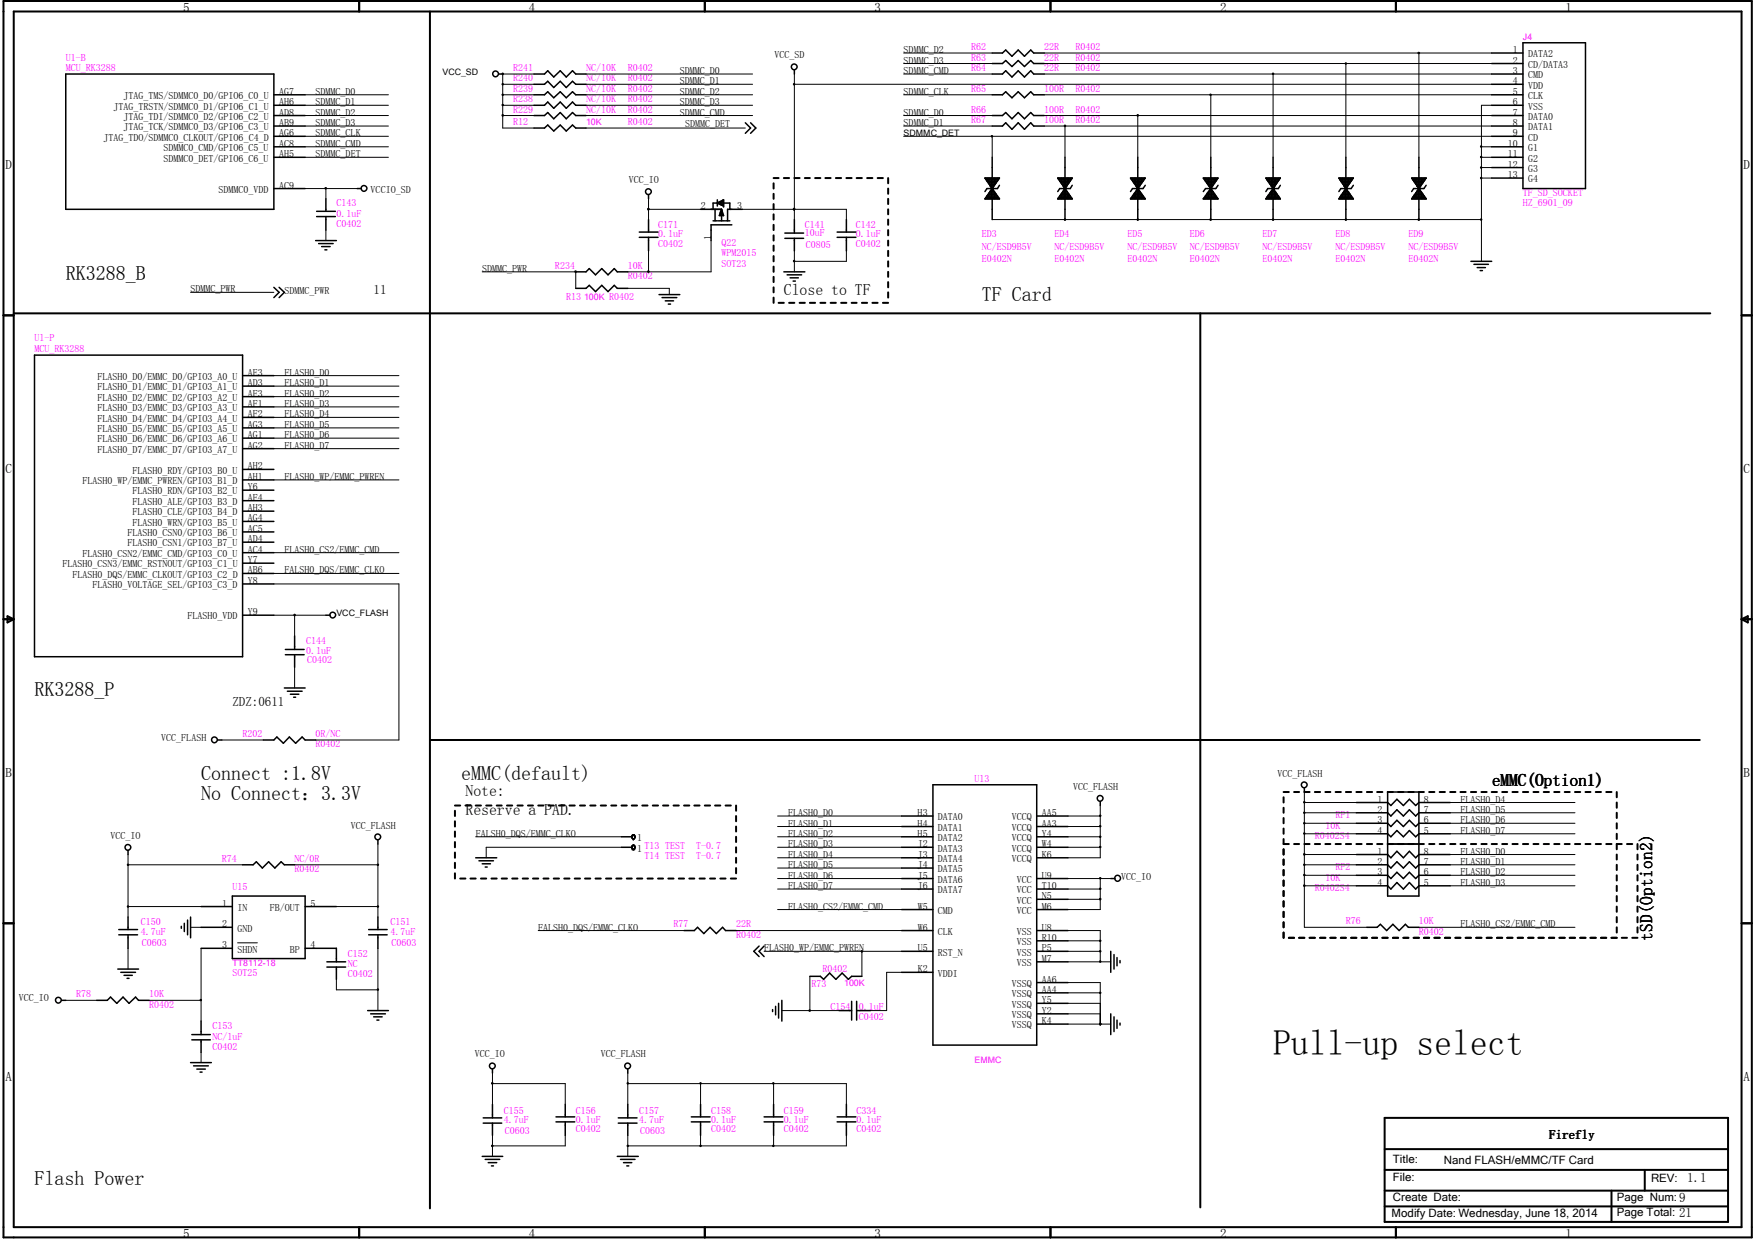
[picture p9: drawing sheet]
<svg xmlns="http://www.w3.org/2000/svg" width="297mm" height="210mm" viewBox="0 0 297 210" stroke-linecap="round" stroke-linejoin="round" font-family="sans-serif">
<g fill="none" stroke="#000" stroke-width=".34">
<path d="M.6 .2h295.9v209.3h-295.9zM2.3 1.9h292.5v205.8h-292.5zM60.8 .2v1.7M72.8 1.9v202.7M119.3 .2v1.7M177.8 .2v1.7M236.3 .2v1.7M130.9 31v.9M130.9 32.8v.9M130.9 34.5v.9M130.9 36.3v.9M130.9 38.1v.8"/>
<path d="M130.9 39.8v.9M130.9 30.1h.9M132.7 30.1h.9M134.4 30.1h.9M136.2 30.1h.9M138 30.1h.8M139.7 30.1h.9M141.5 30.1h.9M143.3 30.1h.8M145 30.1h.9M146.8 30.1h.9M148.5 30.1h.9"/>
<path d="M150.3 30.1v.9M150.3 31.9v.9M150.3 33.7v.8M150.3 35.4v.9M150.3 37.2v.9M150.3 38.9v.9M.6 53.4h1.7M2.3 53h287.2M130.9 41.6v.9M130.9 43.3v.9M130.9 45.1v.9M130.9 46.9v.9"/>
<path d="M130.9 48.6v.9M130.9 50.4v.9M131.8 51.3h.9M133.6 51.3h.8M135.3 51.3h.9M137.1 51.3h.9M138.8 51.3h.9M140.6 51.3h.9M142.4 51.3h.9M144.1 51.3h.9M145.9 51.3h.9M147.7 51.3h.8"/>
<path d="M149.4 51.3h.9M150.3 40.7v.9M150.3 42.5v.8M150.3 44.2v.9M150.3 46v.9M150.3 47.8v.8M150.3 49.5v.9M203.2 53v151.4M294.8 53.4h1.7M.6 104.8h1.7M1.3 104.3l1 .5-1 .6zM294.8 104.8h1.7"/>
<path d="M294.8 104.8l1-.5v1.1zM72.8 125.3h214.9M77 137.2v.9M77 139v.9M77 136.4h.9M78.8 136.4h.8M80.5 136.4h.9M82.3 136.4h.9M84.1 136.4h.8M85.8 136.4h.9M87.6 136.4h.9M89.4 136.4h.8"/>
<path d="M91.1 136.4h.9M92.8 136.4h.9M94.6 136.4h.9M96.4 136.4h.9M98.2 136.4h.8M99.9 136.4h.9M101.7 136.4h.9M103.5 136.4h.8M105.2 136.4h.9M106.9 136.4h.9M108.7 136.4h.9M110.5 136.4h.9"/>
<path d="M112.2 136.4h.9M114 136.4h.9M115.8 136.4h.9M117.5 136.4h.9M119.3 136.4h.9M121 136.4h.9M122.8 136.4h.9M124.6 136.4v.8M124.6 138.1v.9M124.6 139.9v.9M217.3 135v.8M217.3 136.7v.9"/>
<path d="M217.3 138.5v.9M217.3 134.1h.8M219 134.1h.9M220.8 134.1h.9M222.5 134.1h.9M224.3 134.1h.9M226.1 134.1h.8M227.8 134.1h.9M229.6 134.1h.9M231.3 134.1h.9M233.1 134.1h.9M234.9 134.1h.9"/>
<path d="M236.6 134.1h.9M238.4 134.1h.9M240.2 134.1h.8M241.9 134.1h.9M243.7 134.1h.9M245.4 134.1h.9M247.2 134.1h.9M249 134.1h.8M250.7 134.1h.9M252.5 134.1h.9M254.3 134.1h.8M256 134.1h.9"/>
<path d="M257.8 134.1h.9M259.5 134.1h.9M261.3 134.1h.9M263.1 134.1h.8M264.8 134.1h.9M266.6 134.1h.9M268.3 134.1h.9M270.1 134.1h.9M271.9 134.1h.9M273.6 134.1v.9M273.6 135.8v.9M273.6 137.6v.9"/>
<path d="M273.6 139.4v.9M.6 156.3h1.7M77 140.8v.8M77 142.5v.9M77 144.3v.9M77 146v.9M77 147.8v.9M77.9 148.7h.9M79.6 148.7h.9M81.4 148.7h.9M83.2 148.7h.9M84.9 148.7h.9"/>
<path d="M86.7 148.7h.9M88.5 148.7h.9M90.2 148.7h.9M92 148.7h.8M93.7 148.7h.9M95.5 148.7h.9M97.3 148.7h.9M99 148.7h.9M100.8 148.7h.9M102.6 148.7h.9M104.3 148.7h.9M106.1 148.7h.8"/>
<path d="M107.8 148.7h.9M109.6 148.7h.9M111.4 148.7h.8M113.1 148.7h.9M114.9 148.7h.9M116.7 148.7h.8M118.4 148.7h.9M120.2 148.7h.8M121.9 148.7h.9M123.7 148.7h.9M124.6 141.6v.9M124.6 143.4v.9"/>
<path d="M124.6 145.2v.8M124.6 146.9v.9M217.3 140.3v.8M217.3 142v.9h.8M217.3 143.8v.9M217.3 145.5v.9M217.3 147.3v.9M217.3 149.1v.8M217.3 150.8v.9M217.3 152.6v.9M217.3 154.3v.9M217.3 156.1v.9"/>
<path d="M217.3 157.9v.8M218.1 158.7h.9M219 142.9h.9M219.9 158.7h.9M220.8 142.9h.9M221.7 158.7h.8M222.5 142.9h.9M223.4 158.7h.9M224.3 142.9h.9M225.2 158.7h.9M226.1 142.9h.8M226.9 158.7h.9"/>
<path d="M227.8 142.9h.9M228.7 158.7h.9M229.6 142.9h.9M230.5 158.7h.8M231.3 142.9h.9M232.2 158.7h.9M233.1 142.9h.9M234 158.7h.9M234.9 142.9h.9M235.8 158.7h.8M236.6 142.9h.9M237.5 158.7h.9"/>
<path d="M238.4 142.9h.9M239.3 158.7h.9M240.2 142.9h.8M241 158.7h.9M241.9 142.9h.9M242.8 158.7h.9M243.7 142.9h.9M244.6 158.7h.8M245.4 142.9h.9M246.3 158.7h.9M247.2 142.9h.9M248.1 158.7h.9"/>
<path d="M249 142.9h.8M249.8 158.7h.9M250.7 142.9h.9M251.6 158.7h.9M252.5 142.9h.9M253.4 158.7h.9M254.3 142.9h.8M255.1 158.7h.9M256 142.9h.9M256.9 158.7h.9M257.8 142.9h.9M258.7 158.7h.8"/>
<path d="M259.5 142.9h.9M260.4 158.7h.9M261.3 142.9h.9M262.2 158.7h.9M263.1 142.9h.8M263.9 158.7h.9M264.8 142.9h.9M265.7 158.7h.9M266.6 142.9h.9M267.5 158.7h.8M268.3 142.9h.9M269.2 158.7h.9"/>
<path d="M270.1 142.9h.9M271 158.7h.9M271.9 142.9h.9M272.8 158.7h.8M273.6 141.1v.9M273.6 144.7v.8M273.6 146.4v.9M273.6 148.2v.9M273.6 149.9v.9M273.6 151.7v.9M273.6 153.5v.8M273.6 155.2v.9"/>
<path d="M273.6 157v.9M274.5 142.9h-.9v.9M274.5 158.7h.9M275.4 142.9h.9M276.3 158.7h.9M277.2 142.9v.9M277.2 144.7v.8M277.2 146.4v.9M277.2 148.2v.9M277.2 149.9v.9M277.2 151.7v.9M277.2 153.5v.8"/>
<path d="M277.2 155.2v.9M277.2 157v.9M294.8 156.3h1.7M234.4 194.5h58.1M234.4 189.2h58.1v17.6h-58.1zM234.4 198h58.1M278.4 198v3.5M60.8 207.7v1.8M119.3 207.7v1.8M177.8 207.7v1.8M234.4 201.5h58.1M234.4 204.2h58.1"/>
<path d="M236.3 207.7v1.8M272.8 201.5v5.3"/>
</g>
<g fill="none" stroke="#000" stroke-width=".25">
<path d="M11.1 12.5h35.3v22.9h-35.3zM46.4 17.8h5.2M46.4 16h5.2M46.4 19.6h5.2M84.4 12.5h.7M90.4 17.8h1.8l.5-.5 1 1 1.1-1 1 1 1.1-1 .5 .5h1.8M90.4 16h1.8l.5-.5 1 1.1 1.1-1.1 1 1.1 1.1-1.1 .5 .5h1.8M90.4 19.6h1.8l.5-.6 1 1.1 1.1-1.1 1 1.1 1.1-1.1 .5 .6h1.8M90.4 12.5h1.8l.5-.5 1 1 1.1-1 1 1 1.1-1 .5 .5h1.8M90.4 14.3h1.8l.5-.5 1 1 1.1-1 1 1 1.1-1 .5 .5h1.8M134.4 11.8v.7M167.9 9h1.8l.5-.5 1.1 1 1-1 1.1 1 1.1-1 .5 .5h1.7"/>
<path d="M167.9 16h1.8l.5-.5 1.1 1.1 1-1.1 1.1 1.1 1.1-1.1 .5 .5h1.7M167.9 19.6h1.8l.5-.6 1.1 1.1 1-1.1 1.1 1.1 1.1-1.1 .5 .6h1.7M167.9 10.8h1.8l.5-.6 1.1 1.1 1-1.1 1.1 1.1 1.1-1.1 .5 .6h1.7M167.9 12.5h1.8l.5-.5 1.1 1 1-1 1.1 1 1.1-1 .5 .5h1.7M252.5 17.8h5.3M252.5 9h5.3M252.5 16h5.3M252.5 19.6h5.3M252.5 10.8h5.3M252.5 12.5h5.3M252.5 14.3h5.3M257.8 7.2h10.5v24.7h-10.5z"/>
<path d="M46.4 21.3h5.2M46.4 31.9h5.2M46.4 23.1h5.2M46.4 24.8h5.2M46.4 26.6h5.2M53.6 36.7h3.2M53.6 35.8h3.2M55.2 33.7v2.1M55.2 36.7v2.2M60.4 31.9h.8M90.4 21.7h1.8l.5-.5 1 1 1.1-1 1 1 1.1-1 .5 .5h1.8M108.2 39.3h3.2"/>
<path d="M109.8 32.9v.8M109.8 37.2v2.1M118.6 35.4h3.5M120.7 37.4h.7M120.7 35.4v-1h2.8v1M121 35.4v2M121.4 34.4l1.1-.6v1.1zM121.4 33.8v1.1M121.6 37.4h1M121.7 34.2v.3M121.8 36.4h.6v.1M121.8 34.2h.7"/>
<path d="M121.9 36.1h.4M121.9 34.1v.5h.6M121.9 35.9v.6M122 35.9h.3M122 35.6h.2v.9M122.1 35.4v.7M122.1 36.3v1.1M122.1 35.4l.4 1.1h-.8zM122.2 34v.8M122.3 33.9h.2M122.4 33.8v1.1M122.5 34.9h.1"/>
<path d="M122.8 37.4h.7M123.9 38.1h-3.5v2.6M125.6 35.4h-2.5v2M126.1 20.8l.9 .9-.9 .9M127 20.8l.9 .9-.9 .9M132.8 39.5h3.2M134.4 37.2v2.3M141.7 39.3h3.2M143.3 37.2v2.1M166.7 30.1h2.5l-1.3 1.8zM166.7 30.2h2.4M166.8 30.1v.3"/>
<path d="M166.8 33.4v.3M166.9 33.4h2.1M166.9 30.4h2M167 33.2h1.8v.5M167.1 30.7h1.6M167.1 30.1v.6M167.1 33.1v.6M167.2 32.9h1.4M167.3 30.9h1.3M167.3 30.1v1M167.3 32.7v1M167.4 32.7h1"/>
<path d="M167.4 31.2h1M167.6 32.4h.7M167.6 30.1v1.4h.7M167.6 32.4v1.3M167.7 32.2h.4M167.7 31.7h.4M167.8 30.1v1.7M167.8 32v1.7M167.9 31.9h.1M167.9 21.3h1.8l.5-.5 1.1 1.1 1-1.1 1.1 1.1 1.1-1.1 .5 .5h1.7M167.9 31.9l1.3 1.8h-2.5zM167.9 26.6v3.5"/>
<path d="M167.9 33.7v3.5M168.1 30.1v1.6M168.1 32.1v1.6M168.3 30.1v1.2M168.3 32.4v1.3M168.6 30.1v.9M168.6 32.8v.9M168.8 30.1v.5M169.1 30.1v.2M169.1 33.5v.2M169.2 31.4l-.4 .5h-1.8l-.3 .5M179 30.1h2.5l-1.2 1.8z"/>
<path d="M179 30.2h2.4M179.2 30.1v.3M179.2 33.4v.3M179.2 33.4h2.1M179.2 30.4h2.1M179.4 33.2h1.7v.5M179.4 30.7h1.7M179.4 30.1v.6M179.4 33.1v.6M179.5 32.9h1.4M179.6 30.9h1.3M179.7 30.1v1"/>
<path d="M179.7 32.7v1M179.7 32.7h1.1M179.7 31.2h1.1M179.9 32.4h.7v1.3M179.9 30.1v1.4h.7M179.9 32.4v1.3M180.1 32.2h.3M180.1 31.7h.3M180.1 30.1v1.7M180.1 32v1.7M180.3 31.9h.1M180.3 31.9l1.2 1.8h-2.5z"/>
<path d="M180.3 26.6v3.5M180.3 33.7v3.5M180.4 30.1v1.6M180.4 32.1v1.6M180.6 30.1v1.2M180.9 30.1v.9M180.9 32.8v.9M181.1 30.1v.5M181.4 30.1v.2M181.4 33.5v.2M181.5 31.4l-.4 .5h-1.7l-.4 .5M191.3 30.1h2.5l-1.2 1.8z"/>
<path d="M191.4 30.2h2.4M191.5 30.1v.3M191.5 33.4v.3M191.6 33.4h2M191.6 30.4h2M191.7 33.2h1.8v.5M191.7 30.1v.6M191.7 33.1v.6M191.7 30.7h1.7M191.9 32.9h1.4M191.9 30.9h1.3M192 30.1v1"/>
<path d="M192 32.7v1M192.1 32.7h1M192.1 31.2h1M192.2 32.4h.8v1.3M192.2 30.1v1.4h.8M192.2 32.4v1.3M192.4 32.2h.3M192.5 30.1v1.7M192.5 32v1.7M192.6 31.9h.1M192.6 26.6v3.5M192.6 33.7v3.5"/>
<path d="M192.6 31.9l1.2 1.8h-2.5zM192.7 30.1v1.6h-.3M192.7 32.1v1.6M193 30.1v1.2M193.2 30.1v.9M193.2 32.8v.9M193.5 30.1v.5M193.7 30.1v.2M193.7 33.5v.2M193.8 31.4l-.3 .5h-1.8l-.4 .5M203.7 30.1h2.5l-1.3 1.8zM203.7 30.2h2.4"/>
<path d="M203.8 30.1v.3M203.8 33.4v.3M203.9 33.4h2M203.9 30.4h2M204 33.2h1.8v.5M204 30.7h1.8M204 30.1v.6M204 33.1v.6M204.2 32.9h1.4M204.3 30.9h1.3M204.3 30.1v1M204.3 32.7v1"/>
<path d="M204.4 32.7h1M204.4 31.2h1M204.6 32.4h.7M204.6 30.1v1.4h.7M204.6 32.4v1.3M204.8 32.2h.3M204.8 31.7h.3M204.8 30.1v1.7M204.8 32v1.7M204.9 31.9h.1M204.9 31.9l1.3 1.8h-2.5zM204.9 26.6v3.5"/>
<path d="M204.9 33.7v3.5M205.1 30.1v1.6M205.1 32.1v1.6M205.3 30.1v1.2M205.3 32.4v1.3M205.6 30.1v.9M205.6 32.8v.9M205.8 30.1v.5M206 30.1v.2M206 33.5v.2M206.2 31.4l-.4 .5h-1.8l-.3 .5M214.2 30.1h2.5l-1.2 1.8z"/>
<path d="M214.3 30.2h2.4M214.4 33.4h2.1M214.4 30.1v.3M214.4 33.4v.3M214.5 30.4h2M214.6 33.2h1.8M214.6 30.7h1.7M214.7 30.1v.7M214.7 33v.7M214.8 32.9h1.4M214.8 30.9h1.4M214.9 30.1v1"/>
<path d="M214.9 32.7v1M215 32.7h1M215 31.2h1M215.1 32.4h.8M215.1 31.5h.8M215.2 30.1v1.4M215.2 32.3v1.4M215.3 32.2h.4M215.3 31.7h.4M215.4 30.1v1.7M215.4 32v1.7M215.5 31.9h.1"/>
<path d="M215.5 31.9l1.2 1.8h-2.5zM215.5 26.6v3.5M215.5 33.7v3.5M215.7 30.1v1.5M215.7 32.1v1.6M215.9 30.1v1.2M215.9 32.5v1.2M216.2 30.1v.8M216.2 32.9v.8M216.4 30.1v.5M216.4 33.2v.5M216.7 30.1v.1"/>
<path d="M216.7 33.6v.1M216.7 31.4l-.3 .5h-1.8l-.4 .5M226.6 30.1h2.5l-1.3 1.8zM226.6 30.2h2.4M226.8 33.4h2.1M226.8 30.1v.3h2.1M226.8 33.4v.3M226.9 33.2h1.8M227 30.7h1.7M227 30.1v.7M227 33v.7M227.1 32.9h1.4"/>
<path d="M227.2 30.9h1.3M227.2 30.1v1M227.2 32.7v1M227.3 32.7h1M227.3 31.2h1M227.5 32.4h.7M227.5 31.5h.7M227.5 30.1v1.4M227.5 32.3v1.4M227.6 32.2h.4M227.6 31.7h.4M227.7 30.1v1.7"/>
<path d="M227.7 32v1.7M227.8 31.9h.1M227.8 31.9l1.3 1.8h-2.5zM227.8 26.6v3.5M227.8 33.7v3.5M228 30.1v1.5M228 32.1v1.6M228.3 30.1v1.2M228.3 32.5v1.2M228.5 30.1v.8M228.5 32.9v.8M228.7 30.1v.5"/>
<path d="M228.7 33.2v.5M229 30.1v.1M229 33.6v.1M229.1 31.4l-.4 .5h-1.8l-.3 .5M238.9 30.1h2.5l-1.2 1.8zM239.1 33.4h2.1M239.1 30.1v.3M239.1 33.4v.3M239.1 30.4h2.1M239.3 33.2h1.7M239.3 30.7h1.7M239.3 30.1v.7"/>
<path d="M239.3 33v.7M239.4 32.9h1.5M239.5 30.9h1.3M239.6 30.1v1M239.6 31.2h1M239.8 32.4h.7M239.8 31.5h.7M239.8 30.1v1.4M239.8 32.3v1.4M240 32.2h.3M240 31.7h.3M240.1 30.1v1.7"/>
<path d="M240.1 32v1.7M240.2 31.9h.1M240.2 31.9l1.2 1.8h-2.5zM240.2 26.6v3.5M240.2 33.7v3.5M240.3 30.1v1.5M240.3 32.1v1.6M240.6 30.1v1.2M240.6 32.5v1.2M240.7 32.7h-1.1v1M240.8 30.1v.8M240.8 32.9v.8"/>
<path d="M241.1 30.1v.5M241.1 33.2v.5M241.3 30.1l-2.3 .1M241.3 33.6v.1M241.4 31.4l-.4 .5h-1.7l-.4 .5M252.5 21.3h5.3M252.5 30.1h5.3M252.5 23.1h5.3M252.5 24.8h5.3M252.5 26.6h5.3M252.5 28.4h5.3M46.4 48.6l.8 .9-.8 .9"/>
<path d="M47.2 48.6l.9 .9-.9 .9M53.4 40.7h3.5M53.9 41.2h2.5M54.4 41.7h1.5M55 42.3h.3M97.4 46h1.8l.5-.5 1.1 1 1.1-1 1 1 1.1-1 .5 .5h1.8M97.4 48.8h1.8l.5-.5 1.1 1.1 1.1-1.1 1 1.1 1.1-1.1 .5 .5h1.8M108.2 40.2h3.2M109.8 40.2v2.3M111.5 49.9h3.6M112.1 50.4h2.5M112.6 50.9h1.4"/>
<path d="M113.1 51.5h.4M132.7 46h3.5M132.8 40.3h3.2M133.2 46.5h2.5M133.7 47h1.4M134.2 47.6h.4M134.4 40.3v2.2M141.7 40.2h3.2M143.3 40.2v2.3M249 44.2h3.5M249.5 44.7h2.4M250 45.3h1.4"/>
<path d="M250.5 45.8h.4M5.8 60.1h35.3v51.1h-35.3zM41.1 63.6h5.3M41.1 65.4h5.3M41.1 67.1h5.3M41.1 68.9h5.3M41.1 70.7h5.3M41.1 72.4h5.3M41.1 74.2h5.3M41.1 75.9h5.3M41.1 79.5h5.3M41.1 81.2h5.3"/>
<path d="M41.1 83h5.3M41.1 84.8h5.3M41.1 86.5h5.3M41.1 88.3h5.3M41.1 90h5.3M41.1 91.8h5.3M41.1 93.6h5.3M41.1 95.3h5.3M41.1 97.1h5.3M41.1 98.8h5.3M41.1 104.1h5.3M48.1 116.5h3.5"/>
<path d="M48.3 109.9h3.2M48.3 110.8h3.2M48.6 117h2.5M49.1 117.5h1.5M49.7 118h.3M49.9 107.7v2.2M49.9 110.8v2.1M55.2 104.1h.7M36.8 125.3h.7M44.6 125.3h1.8l.5-.5 1.1 1 1-1 1 1 1.1-1 .5 .5h1.8M152.6 138.1h5.3M152.6 139.9h5.3"/>
<path d="M157.9 132.8h17.6v44.1h-17.6zM175.5 138.1h5.3M175.5 139.9h5.3M186.2 135.7v.7M220.8 133.4v.7M229.6 135.8h5.3l.5 .6 1-1.1 1.1 1.1 1-1.1 1.1 1.1 .6-.6h5.2M229.6 137.6h5.3l.5 .5 1-1 1.1 1 1-1 1.1 1 .6-.5h5.2M229.6 139.4h5.3l.5 .5 1-1 1.1 1 1-1 1.1 1 .6-.5h5.2M234.9 134.1h5.3v17.6h-5.3zM20.1 158.2h3.2M20.1 157.4h3.2M21.7 143.9v.8"/>
<path d="M21.7 155.2v2.2M21.7 158.2v2.3M30.7 156.8v.3M31.2 156.3v1.4M31.7 155.7v2.5M32.3 155.2v3.5M34 153.5h5.3M34 157h5.3M39.3 151.7h12.3v10.6h-12.3zM41.1 146.4h1.7l.6-.5 1 1 1.1-1 1 1 1.1-1 .5 .5h1.8M51.6 153.5h5.3M62.4 158.2h3.1"/>
<path d="M62.4 157.4h3.1M64 142.2v.7M64 155.2v2.2M64 158.2v2.3M80.5 145.2h3.6M81.1 145.7h2.4M81.6 146.2h1.4M82.1 146.8h.4M105.2 143.4h1.7M105.2 141.6h1.7M107 143.7h.1M107 143.2h.1"/>
<path d="M107 143.7l.1 .1 .3-.1M107 143.2l-.1 .1 .1 .4M107.2 143.8h.1M107.2 143h.1M107.2 142h.1M107.2 141.3h.1M107.2 143a.43 .43 0 0 1 .2 .7M107.2 143l-.2 .2M107.4 143.7h.1M115.8 157.5h1.7l.6-.5 1 1 1.1-1 1 1 1.1-1 .5 .5h1.8M152.6 143.4h5.3M152.6 141.6h5.3"/>
<path d="M152.6 157.5h5.3M152.6 145.2h5.3M152.6 146.9h5.3M152.6 148.7h5.3M152.6 150.5h5.3M152.6 154h5.3M175.5 143.4h5.3M175.5 141.6h5.3M175.5 157.5h5.3M175.5 145.2h5.3M175.5 148.7h5.3M175.5 150.5h5.3"/>
<path d="M175.5 154h5.3M175.5 152.2h5.3M175.5 159.3h5.3M188 148.7h.7M229.6 144.7h5.3l.5 .5 1-1.1 1.1 1.1 1-1.1 1.1 1.1 .6-.5h5.2M229.6 146.4h5.3l.5 .5 1-1 1.1 1 1-1 1.1 1 .6-.5h5.2M229.6 148.2h5.3l.5 .5 1-1 1.1 1 1-1 1.1 1 .6-.5h5.2M229.6 149.9h5.3l.5 .6 1-1.1 1.1 1.1 1-1.1 1.1 1.1 .6-.6h5.2M229.6 141.1h5.3l.5 .5 1-1 1.1 1 1-1 1.1 1 .6-.5h5.2M231.3 157h1.8l.5-.5 1.1 1 1.1-1 1 1 1.1-1 .5 .5h1.8M234.9 142.9h5.3M10.4 169.3h.7"/>
<path d="M16.4 169.3h1.8l.5-.5 1.1 1 1-1 1 1 1.1-1 .5 .5h1.8M19.9 164h3.5M20.4 164.6h2.5M21 165.1h1.4M21.5 165.6h.3M32.3 179.9h3.5M32.5 175.1h3.1M32.5 176h3.1M34 160.5h5.3M34 172.8v2.3M34 176v2.1M51.6 160.5h5.3v2.3"/>
<path d="M55.3 162.8h3.2M55.3 163.7h3.2M56.9 163.7v2.1M62.2 171.1h3.5M62.7 171.6h2.5M63.2 172.1h1.5M63.8 172.7h.3M128.5 160.1l-.9 .9 .9 .9M129.3 160.1l-.8 .9 .8 .9M130.8 170.9v.3M131.3 170.3v1.5M131.8 169.8v2.5"/>
<path d="M132.3 169.3v3.5M137.1 165.3h1.7l.6 .5 1-1.1 1.1 1.1 1-1.1 1.1 1.1 .5-.5h1.8M142 171.1h2.1M144.1 169.5v3.2M145 171.1h2.3M145 169.5v3.2M152.6 161h5.3M152.6 164.6h5.3M175.5 162.8h5.3M175.5 161h5.3M175.5 171.6h5.3M175.5 169.8h5.3"/>
<path d="M175.5 168.1h5.3M175.5 166.3h5.3M175.5 173.4h5.3M188 161v3.6M188 171.6v3.5M188.5 161.6v2.4M188.5 172.1v2.5M189.1 162.1v1.4M189.1 172.7v1.4M189.6 162.6v.4M189.6 173.2v.3M32.8 180.4h2.5"/>
<path d="M33.3 181h1.5M33.9 181.5h.3M81.6 195.7h3.5M81.8 189.2h3.1M81.8 190.1h3.1M82.1 196.3h2.5M82.6 196.8h1.5M83.2 197.4h.3M83.4 181v.7M83.4 186.9v2.3M83.4 190.1v2.1M94.1 189.9h3.2"/>
<path d="M94.1 189.1h3.2M95.7 186.9v2.2M95.7 189.9v2.3M104.5 195.7h3.5M104.6 189.2h3.2M104.6 190.1h3.2M105 196.3h2.5M105.5 196.8h1.4M106.1 197.4h.3M106.3 181v.7M106.3 186.9v2.3M106.3 190.1v2.1"/>
<path d="M117 189.9h3.2M117 189.1h3.2M118.6 186.9v2.2M118.6 189.9v2.3M129.3 189.9h3.2M129.3 189.1h3.2M130.9 186.9v2.2M130.9 189.9v2.3M141.7 189.9h3.2M141.7 189.1h3.2M143.3 186.9v2.2M143.3 189.9v2.3"/>
<circle cx="83.9" cy="12.5" r=".49"/>
<circle cx="134.4" cy="11.3" r=".49"/>
<circle cx="61.6" cy="31.9" r=".49"/>
<circle cx="109.7" cy="32.4" r=".49"/>
<circle cx="56.3" cy="104.1" r=".49"/>
<circle cx="36.3" cy="125.2" r=".49"/>
<circle cx="186.2" cy="135.1" r=".49"/>
<circle cx="220.7" cy="132.9" r=".49"/>
<circle cx="21.6" cy="143.4" r=".49"/>
<circle cx="63.9" cy="141.7" r=".49"/>
<circle cx="107.2" cy="141.6" r=".31"/>
<circle cx="189.2" cy="148.7" r=".5"/>
<circle cx="9.9" cy="169.3" r=".49"/>
<circle cx="83.3" cy="180.4" r=".49"/>
<circle cx="106.2" cy="180.4" r=".49"/>
</g>
<g fill="none" stroke="#000" stroke-width=".17">
<path d="M51.6 17.8h14.1M51.6 16h14.1M51.6 19.6h14.1M85 14.2h.2v.1h-.2zM85 12.4h.2v.2h-.2zM85 17.7h.2v.2h-.2zM85 15.9h.2v.2h-.2zM85 19.4l.2 .1-.1 .2zM85.1 12.5h.1M85.1 17.8h5.3M85.1 12.5v9.2h5.3M85.1 16h5.3"/>
<path d="M85.1 14.3h5.3M85.1 12.5h5.3M85.1 19.6h5.3M99.2 17.8h28.2M99.2 16h28.2M99.2 14.3h28.2M99.2 12.5h28.2M99.2 19.6h28.2M134.3 14.2h.2v.1h-.2zM134.4 14.3h118.1M134.4 12.5v24.7M152.9 16h15"/>
<path d="M152.9 12.5h15M152.9 9h15M152.9 19.6h15M152.9 10.8h15M176.7 16h75.8M176.7 12.5h75.8M176.7 9h75.8M176.7 19.6h75.8M176.7 10.8h75.8M192.5 19.4l.2 .1-.1 .2zM192.6 19.6v7M204.8 15.9h.2v.2h-.2z"/>
<path d="M204.9 16v10.6M215.4 12.4h.2v.2h-.2zM215.5 12.5v14.1M227.7 10.7h.2v.1h-.2zM227.8 10.8v15.8M240 8.9l.3 .1-.2 .1zM240.2 9v17.6M252.5 17.8h-1.8v26.4M51.6 21.3h14.1M51.6 23.1h14.1M51.6 24.8h14.1M51.6 31.9h8.8"/>
<path d="M51.6 26.6h14.1M55 31.8l.3 .1-.2 .1zM55.2 31.9v1.8M55.2 38.9v1.8M99.2 21.7h26.9M109.6 35.3h.2v.2h-.2zM109.8 33.7v3.5M109.8 35.4h8.8M125.6 35.4h17.7v1.8M134.3 35.3l.2 .1-.1 .2zM134.4 35.4h.1M152.9 21.3h15"/>
<path d="M152.9 23.1h99.6M167.8 23h.2v.2h-.2zM167.9 23.1v3.5M167.9 37.2h82.8M176.7 21.3h75.8M180.2 21.2l.2 .1-.1 .2zM180.2 37.1h.1v.1h-.1zM180.3 37.2h.1M180.3 21.3v5.3M192.5 37.1h.2v.1h-.2zM192.6 37.2h.1M204.8 37.1h.2v.1h-.2z"/>
<path d="M204.9 37.2h.1M215.4 37.1h.2v.1h-.2zM215.5 37.2h.1M227.7 37.1h.2v.1h-.2zM227.8 37.2h.1M240 37.1l.3 .1-.2 .1zM240.2 37.2h.1M250.6 30h.2v.2h-.2zM250.6 28.3h.2v.1h-.2zM250.6 26.5h.2v.2h-.2zM250.6 24.7h.2v.2h-.2zM250.6 37.1h.2v.1h-.2z"/>
<path d="M250.7 24.8h1.8M250.7 26.6h1.8M250.7 30.1h1.8M250.7 28.4h1.8M32.3 49.5h14.1M81.6 46h15.8M97.3 45.9l.3 .1-.2 .1zM97.4 46h.1M97.4 46v2.8M106.3 48.8h7v1.1M109.6 45.9l.3 .1-.2 .1zM109.8 42.5v3.5"/>
<path d="M120.4 40.7v5.3h-14.1M134.3 44.1h.2v.2h-.2zM134.4 42.5v3.5M143.3 42.5v1.7h-8.9M46.4 70.7h21.1M46.4 68.9h21.1M46.4 67.1h21.1M46.4 65.4h21.1M46.4 63.6h21.1M46.4 75.9h21.1M46.4 74.2h21.1M46.4 72.4h21.1"/>
<path d="M46.4 98.8h21.1v26.5h-14.1M46.4 97.1h21.1M46.4 93.6h21.1M46.4 81.2h21.1M46.4 104.1h8.8M49.8 104l.2 .1-.1 .2zM49.9 104.1v3.6M49.9 112.9v3.6M37.5 125.3h7.1M131.6 139.9h21M131.6 138.1h21M180.8 139.9h5.4"/>
<path d="M180.8 138.1h5.4M186.1 138h.2v.2h-.2zM186.1 139.8h.2v.1h-.2zM186.2 136.4v8.8h-5.4M220.7 137.5h.1v.2h-.1zM220.7 139.3h.1v.1h-.1zM220.7 135.7h.1v.2h-.1zM220.8 135.8h8.8M220.8 134.1v22.9h10.5M220.8 139.4h8.8M220.8 137.6h8.8M245.4 135.8h21.2"/>
<path d="M245.4 139.4h21.2M245.4 137.6h21.2M21.6 153.4h.2v.1h-.2zM21.6 146.3h.2v.2h-.2zM21.7 146.4h19.4M21.7 144.7v10.5M21.7 153.5h12.3M32.3 157h1.7M40.2 159.6h3.4M49.9 146.4h14.1M56.9 153.5h7.1M63.9 153.4h.1v.1h-.1z"/>
<path d="M63.9 146.3h.1v.2h-.1zM64 142.9v12.3M80.5 141.6h24.7M91.1 157.5h24.7M105.2 143.4h-22.9v1.8M124.6 157.5h28M131.6 141.6h21M131.6 145.2h21M131.6 143.4h21M131.6 154h21M131.6 150.5h21M131.6 148.7h21"/>
<path d="M131.6 146.9h21M180.8 157.5h5.4v5.3M180.8 141.6h5.4M180.8 143.4h5.4M180.8 150.5h5.4M180.8 148.7h7.2M180.8 152.2h5.4M180.8 159.3h5.4M186.1 152.1l.2 .1-.1 .2zM186.1 150.4h.2v.1h-.2zM186.1 148.6h.2v.2h-.2zM186.1 143.3h.2v.2h-.2z"/>
<path d="M186.1 141.6h.2v.1h-.2zM186.1 159.2h.2v.1h-.2zM186.2 148.7v5.3h-5.4M220.7 144.5l.2 .1-.1 .2zM220.7 146.3h.1v.2h-.1zM220.7 148h.1v.2h-.1zM220.7 149.8l.2 .1-.1 .2zM220.7 141h.1v.2h-.1zM220.8 149.9h8.8M220.8 148.2h8.8M220.8 146.4h8.8M220.8 144.7h8.8"/>
<path d="M220.8 141.1h8.8M240.2 157h26.4M245.4 149.9h21.2M245.4 148.2h21.2M245.4 146.4h21.2M245.4 144.7h21.2M245.4 141.1h21.2M11.1 169.3h5.3M21.7 160.5v3.5M25.2 169.3h8.8M33.9 169.2h.2v.2h-.2zM34 160.5v12.3"/>
<path d="M34 178.1v1.8M56.9 160.5h.1M56.9 165.8v1.8h7.1M63.9 167.4h.1v.2h-.1zM64 160.5v10.6M129.3 161h23.3M132.3 171.1h9.7M136.9 171l.3 .1-.2 .1zM137.1 165.3v5.8M145.8 160.9h.2v.2h-.2zM145.9 161h.1M145.9 161v4.3"/>
<path d="M152.6 164.6h-2.5v6.5h-2.8M180.8 166.3h5.4v7.1M180.8 161h5.4M180.8 173.4h7.2M180.8 171.6h5.4M180.8 169.8h5.4M180.8 168.1h5.4M180.8 162.8h7.2M186.1 173.3h.2v.1h-.2zM186.1 168h.2v.1h-.2zM186.1 160.9h.2v.2h-.2zM186.1 162.7h.2v.2h-.2z"/>
<path d="M186.2 173.4h.1M83.2 183.3l.3 .1-.2 .1zM83.2 193.9l.3 .1-.2 .1zM83.4 183.4h12.3v3.5M83.4 181.7v5.2M83.4 192.2v3.5M95.7 192.2v1.8h-12.3M106.2 183.3h.1v.2h-.1zM106.2 193.9h.1v.2h-.1zM106.3 183.4h37v3.5M106.3 181.7v5.2M106.3 192.2v3.5"/>
<path d="M118.5 183.3h.2v.2h-.2zM118.5 193.9h.2v.2h-.2zM118.6 183.4v3.5M118.6 192.2v1.8M130.8 183.3h.2v.2h-.2zM130.8 193.9h.2v.2h-.2zM130.9 183.4v3.5M130.9 192.2v1.8M143.3 192.2v1.8h-37"/>
</g>
<g fill="#000">
<path d="M85 14.2h.2v.1h-.2z" fill-rule="evenodd"/>
<path d="M85 12.4h.2v.2h-.2z" fill-rule="evenodd"/>
<path d="M85 17.7h.2v.2h-.2z" fill-rule="evenodd"/>
<path d="M85 15.9h.2v.2h-.2z" fill-rule="evenodd"/>
<path d="M85 19.4l.2 .1-.1 .2z" fill-rule="evenodd"/>
<path d="M134.3 14.2h.2v.1h-.2z" fill-rule="evenodd"/>
<path d="M192.5 19.4l.2 .1-.1 .2z" fill-rule="evenodd"/>
<path d="M204.8 15.9h.2v.2h-.2z" fill-rule="evenodd"/>
<path d="M215.4 12.4h.2v.2h-.2z" fill-rule="evenodd"/>
<path d="M227.7 10.7h.2v.1h-.2z" fill-rule="evenodd"/>
<path d="M240 8.9l.3 .1-.2 .1z" fill-rule="evenodd"/>
<path d="M55 31.8l.3 .1-.2 .1z" fill-rule="evenodd"/>
<path d="M109.6 35.3h.2v.2h-.2z" fill-rule="evenodd"/>
<path d="M134.3 35.3l.2 .1-.1 .2z" fill-rule="evenodd"/>
<path d="M134.3 35.3l.2 .1-.1 .2z" fill-rule="evenodd"/>
<path d="M167.8 23h.2v.2h-.2z" fill-rule="evenodd"/>
<path d="M180.2 21.2l.2 .1-.1 .2z" fill-rule="evenodd"/>
<path d="M180.2 37.1h.1v.1h-.1z" fill-rule="evenodd"/>
<path d="M192.5 37.1h.2v.1h-.2z" fill-rule="evenodd"/>
<path d="M204.8 37.1h.2v.1h-.2z" fill-rule="evenodd"/>
<path d="M215.4 37.1h.2v.1h-.2z" fill-rule="evenodd"/>
<path d="M227.7 37.1h.2v.1h-.2z" fill-rule="evenodd"/>
<path d="M240 37.1l.3 .1-.2 .1z" fill-rule="evenodd"/>
<path d="M250.6 30h.2v.2h-.2z" fill-rule="evenodd"/>
<path d="M250.6 28.3h.2v.1h-.2z" fill-rule="evenodd"/>
<path d="M250.6 26.5h.2v.2h-.2z" fill-rule="evenodd"/>
<path d="M250.6 24.7h.2v.2h-.2z" fill-rule="evenodd"/>
<path d="M250.6 37.1h.2v.1h-.2z" fill-rule="evenodd"/>
<path d="M97.3 45.9l.3 .1-.2 .1z" fill-rule="evenodd"/>
<path d="M109.6 45.9l.3 .1-.2 .1z" fill-rule="evenodd"/>
<path d="M134.3 44.1h.2v.2h-.2z" fill-rule="evenodd"/>
<path d="M49.8 104l.2 .1-.1 .2z" fill-rule="evenodd"/>
<path d="M186.1 138h.2v.2h-.2z" fill-rule="evenodd"/>
<path d="M186.1 139.8h.2v.1h-.2z" fill-rule="evenodd"/>
<path d="M220.7 137.5h.1v.2h-.1z" fill-rule="evenodd"/>
<path d="M220.7 139.3h.1v.1h-.1z" fill-rule="evenodd"/>
<path d="M220.7 135.7h.1v.2h-.1z" fill-rule="evenodd"/>
<path d="M21.6 153.4h.2v.1h-.2z" fill-rule="evenodd"/>
<path d="M21.6 146.3h.2v.2h-.2z" fill-rule="evenodd"/>
<path d="M63.9 153.4h.1v.1h-.1z" fill-rule="evenodd"/>
<path d="M63.9 146.3h.1v.2h-.1z" fill-rule="evenodd"/>
<path d="M186.1 152.1l.2 .1-.1 .2z" fill-rule="evenodd"/>
<path d="M186.1 150.4h.2v.1h-.2z" fill-rule="evenodd"/>
<path d="M186.1 148.6h.2v.2h-.2z" fill-rule="evenodd"/>
<path d="M186.1 143.3h.2v.2h-.2z" fill-rule="evenodd"/>
<path d="M186.1 141.6h.2v.1h-.2z" fill-rule="evenodd"/>
<path d="M186.1 159.2h.2v.1h-.2z" fill-rule="evenodd"/>
<path d="M220.7 144.5l.2 .1-.1 .2z" fill-rule="evenodd"/>
<path d="M220.7 146.3h.1v.2h-.1z" fill-rule="evenodd"/>
<path d="M220.7 148h.1v.2h-.1z" fill-rule="evenodd"/>
<path d="M220.7 149.8l.2 .1-.1 .2z" fill-rule="evenodd"/>
<path d="M220.7 141h.1v.2h-.1z" fill-rule="evenodd"/>
<path d="M33.9 169.2h.2v.2h-.2z" fill-rule="evenodd"/>
<path d="M63.9 167.4h.1v.2h-.1z" fill-rule="evenodd"/>
<path d="M136.9 171l.3 .1-.2 .1z" fill-rule="evenodd"/>
<path d="M145.8 160.9h.2v.2h-.2z" fill-rule="evenodd"/>
<path d="M186.1 173.3h.2v.1h-.2z" fill-rule="evenodd"/>
<path d="M186.1 168h.2v.1h-.2z" fill-rule="evenodd"/>
<path d="M186.1 173.3h.2v.1h-.2z" fill-rule="evenodd"/>
<path d="M186.1 160.9h.2v.2h-.2z" fill-rule="evenodd"/>
<path d="M186.1 173.3h.2v.1h-.2z" fill-rule="evenodd"/>
<path d="M186.1 162.7h.2v.2h-.2z" fill-rule="evenodd"/>
<path d="M83.2 183.3l.3 .1-.2 .1z" fill-rule="evenodd"/>
<path d="M83.2 193.9l.3 .1-.2 .1z" fill-rule="evenodd"/>
<path d="M106.2 183.3h.1v.2h-.1z" fill-rule="evenodd"/>
<path d="M106.2 193.9h.1v.2h-.1z" fill-rule="evenodd"/>
<path d="M118.5 183.3h.2v.2h-.2z" fill-rule="evenodd"/>
<path d="M118.5 193.9h.2v.2h-.2z" fill-rule="evenodd"/>
<path d="M130.8 183.3h.2v.2h-.2z" fill-rule="evenodd"/>
<path d="M130.8 193.9h.2v.2h-.2z" fill-rule="evenodd"/>
</g>
<text font-size="6.1" x="215.5" y="178.6">Pull-up select</text>
<g font-size="3.4">
<text x="11.1" y="47.4">RK3288_B</text>
<text x="166.2" y="50.9">TF Card</text>
<text x="5.8" y="117.9">RK3288_P</text>
<text x="34" y="132">Connect :1.8V</text>
<text x="78.1" y="132">eMMC(default)</text>
<text x="34" y="135.5">No Connect：3.3V</text>
<text x="5.8" y="200.7">Flash Power</text>
</g>
<g font-size="2.9">
<text x="252.6" y="133">eMMC(Option1)</text>
<text x="279.7" y="159.3" transform="rotate(-90 279.7 159.3)">tSD(Option2)</text>
</g>
<g font-size="2.7">
<text x="132.7" y="49.9">Close to TF</text>
<text x="78.8" y="134.8">Note:</text>
<text x="78.8" y="138">Reserve a PAD.</text>
</g>
<g font-size="2.2">
<text x="31" y="2">5</text>
<text x="89.5" y="2">4</text>
<text x="148" y="2">3</text>
<text x="206.5" y="2">2</text>
<text x="265" y="2">1</text>
<text x=".9" y="28.6">D</text>
<text x="295.1" y="28.6">D</text>
<text x="63.2" y="49.7">11</text>
<text x=".9" y="80.1">C</text>
<text x="295.1" y="80.1">C</text>
<text x="39.3" y="119.5">ZDZ:0611</text>
<text x=".9" y="131.5">B</text>
<text x="295.1" y="131.5">B</text>
<text x=".9" y="182.9">A</text>
<text x="295.1" y="182.9">A</text>
<text x="262.3" y="192.7">Firefly</text>
<text x="285.6" y="200.2">1.1</text>
<text x="31" y="209.5">5</text>
<text x="89.5" y="209.5">4</text>
<text x="148" y="209.5">3</text>
<text x="206.5" y="209.5">2</text>
<text x="265" y="209.5">1</text>
</g>
<g font-size="1.9">
<text x="235.8" y="196.8">Title:</text>
<text x="244.4" y="197">Nand FLASH/eMMC/TF Card</text>
<text x="235.8" y="203.3">Create Date:</text>
<text x="235.8" y="200">File:</text>
<text x="273.6" y="203.3">Page Num:9</text>
<text x="279.4" y="200.2">REV:</text>
<text x="235.5" y="206">Modify Date: Wednesday, June 18, 2014</text>
<text x="273.6" y="205.8">Page Total: 21</text>
</g>
<g font-size="1.7" fill="#f0f">
<text x="11.1" y="10.2">U1-B</text>
<text x="11.1" y="12">MCU_RK3288</text>
<text x="86.9" y="12">R241</text>
<text x="99.2" y="12">NC/10K</text>
<text x="106.3" y="12">R0402</text>
<text x="164.4" y="12">R64</text>
<text x="164.4" y="8.5">R62</text>
<text x="164.4" y="10.2">R63</text>
<text x="176.7" y="12">22R</text>
<text x="176.7" y="8.5">22R</text>
<text x="176.7" y="10.2">22R</text>
<text x="182" y="12">R0402</text>
<text x="182" y="8.5">R0402</text>
<text x="182" y="10.2">R0402</text>
<text x="86.9" y="13.8">R240</text>
<text x="86.9" y="17.3">R238</text>
<text x="86.9" y="15.5">R239</text>
<text x="99.2" y="13.8">NC/10K</text>
<text x="99.2" y="17.3">NC/10K</text>
<text x="99.2" y="15.5">NC/10K</text>
<text x="106.3" y="13.8">R0402</text>
<text x="106.3" y="17.3">R0402</text>
<text x="106.3" y="15.5">R0402</text>
<text x="164.4" y="15.5">R65</text>
<text x="176.7" y="15.5">100R</text>
<text x="182" y="15.5">R0402</text>
<text x="86.9" y="21.2">R12</text>
<text x="86.9" y="19">R229</text>
<text x="99.2" y="19">NC/10K</text>
<text x="106.3" y="21.2">R0402</text>
<text x="106.3" y="19">R0402</text>
<text x="164.4" y="19">R66</text>
<text x="164.4" y="20.8">R67</text>
<text x="176.7" y="19">100R</text>
<text x="176.7" y="20.8">100R</text>
<text x="182" y="19">R0402</text>
<text x="182" y="20.8">R0402</text>
<text x="56.9" y="34.9">C143</text>
<text x="257.8" y="34.9">HZ_6901_09</text>
<text x="257.8" y="33.1">TF_SD_SOCKET</text>
<text x="56.9" y="38.4">C0402</text>
<text x="56.9" y="36.7">0.1uF</text>
<text x="111.4" y="38.6">C171</text>
<text x="111.4" y="41.7">C0402</text>
<text x="111.4" y="40.2">0.1uF</text>
<text x="122.1" y="41.6">Q22</text>
<text x="136.2" y="38.6">C141</text>
<text x="136.2" y="40">10uF</text>
<text x="136.4" y="42">C0805</text>
<text x="144.9" y="38.6">C142</text>
<text x="144.9" y="41.7">C0402</text>
<text x="144.9" y="40.2">0.1uF</text>
<text x="166.2" y="40.2">ED3</text>
<text x="178.5" y="40.2">ED4</text>
<text x="190.8" y="40.2">ED5</text>
<text x="201.4" y="40.2">ED6</text>
<text x="213.7" y="40.2">ED7</text>
<text x="226.1" y="40.2">ED8</text>
<text x="238.4" y="40.2">ED9</text>
<text x="93.9" y="45.5">R234</text>
<text x="106.3" y="47.2">R0402</text>
<text x="106.3" y="45.5">10K</text>
<text x="122.1" y="45.2">SOT23</text>
<text x="122.1" y="43.4">WPM2015</text>
<text x="166.2" y="44.4">E0402N</text>
<text x="166.2" y="42.3">NC/ESD9B5V</text>
<text x="178.5" y="44.4">E0402N</text>
<text x="178.5" y="42.3">NC/ESD9B5V</text>
<text x="190.8" y="44.4">E0402N</text>
<text x="190.8" y="42.3">NC/ESD9B5V</text>
<text x="201.4" y="44.4">E0402N</text>
<text x="201.4" y="42.3">NC/ESD9B5V</text>
<text x="213.7" y="44.4">E0402N</text>
<text x="213.7" y="42.3">NC/ESD9B5V</text>
<text x="226.1" y="44.4">E0402N</text>
<text x="226.1" y="42.3">NC/ESD9B5V</text>
<text x="238.4" y="44.4">E0402N</text>
<text x="238.4" y="42.3">NC/ESD9B5V</text>
<text x="95.8" y="50.8">R13</text>
<text x="5.8" y="57.8">U1-P</text>
<text x="5.8" y="59.6">MCU_RK3288</text>
<text x="51.8" y="109.1">C144</text>
<text x="51.8" y="110.7">0.1uF</text>
<text x="52" y="112.2">C0402</text>
<text x="41.1" y="124.8">R202</text>
<text x="53.4" y="124.8">0R/NC</text>
<text x="53.4" y="126.5">R0402</text>
<text x="164.9" y="132.3">U13</text>
<text x="109.1" y="143.6">T13 TEST</text>
<text x="117.9" y="143.6">T-0.7</text>
<text x="222.5" y="142">R0402S4</text>
<text x="224.3" y="140.3">10K</text>
<text x="226.1" y="138.5">RP1</text>
<text x="37.5" y="145.9">R74</text>
<text x="49.9" y="147.7">R0402</text>
<text x="49.9" y="145.9">NC/0R</text>
<text x="109.1" y="145.4">T14 TEST</text>
<text x="117.9" y="145.4">T-0.7</text>
<text x="224.3" y="149.1">10K</text>
<text x="226.1" y="147.3">RP2</text>
<text x="39.3" y="150.7">U15</text>
<text x="222.5" y="150.8">R0402S4</text>
<text x="23.8" y="156.6">C150</text>
<text x="23.8" y="158.2">4.7uF</text>
<text x="24" y="160.1">C0603</text>
<text x="58.9" y="161.9">C152</text>
<text x="66.1" y="156.6">C151</text>
<text x="66.1" y="158.2">4.7uF</text>
<text x="66.2" y="160.1">C0603</text>
<text x="114" y="157">R77</text>
<text x="124.6" y="158.7">R0402</text>
<text x="124.6" y="157">22R</text>
<text x="227.8" y="156.5">R76</text>
<text x="240.2" y="158.2">R0402</text>
<text x="240.2" y="156.5">10K</text>
<text x="39.3" y="165.3">SOT25</text>
<text x="58.9" y="165.4">C0402</text>
<text x="58.9" y="163.7">NC</text>
<text x="137.4" y="167">R73</text>
<text x="139.2" y="164.6">R0402</text>
<text x="12.9" y="168.8">R78</text>
<text x="25.2" y="170.6">R0402</text>
<text x="25.2" y="168.8">10K</text>
<text x="140.6" y="170.9">C154</text>
<text x="145.4" y="172.7">C0402</text>
<text x="145.4" y="170.9">0.1uF</text>
<text x="35.9" y="174.2">C153</text>
<text x="35.9" y="177.8">C0402</text>
<text x="35.9" y="176">NC/1uF</text>
<text x="85.3" y="188.5">C155</text>
<text x="85.3" y="190.1">4.7uF</text>
<text x="85.5" y="191.9">C0603</text>
<text x="97.4" y="188.5">C156</text>
<text x="97.4" y="191.7">C0402</text>
<text x="97.4" y="190.1">0.1uF</text>
<text x="108.2" y="188.5">C157</text>
<text x="108.2" y="190.1">4.7uF</text>
<text x="108.4" y="191.9">C0603</text>
<text x="120.4" y="188.5">C158</text>
<text x="120.4" y="191.7">C0402</text>
<text x="120.4" y="190.1">0.1uF</text>
<text x="132.7" y="188.5">C159</text>
<text x="132.7" y="191.7">C0402</text>
<text x="132.7" y="190.1">0.1uF</text>
<text x="145" y="188.5">C334</text>
<text x="145" y="191.7">C0402</text>
<text x="145" y="190.1">0.1uF</text>
</g>
<g font-size="1.7">
<text x="131.1" y="9.9">VCC_SD</text>
<text x="152.9" y="10.8">SDMMC_D3</text>
<text x="152.9" y="9">SDMMC_D2</text>
<text x="256" y="10.8">2</text>
<text x="256" y="9">1</text>
<text x="258.7" y="11.5">CD/DATA3</text>
<text x="258.7" y="9.7">DATA2</text>
<text x="20.9" y="16.8">JTAG_TMS/SDMMC0_D0/GPIO6_C0_U</text>
<text x="47.2" y="16">AG7</text>
<text x="47.2" y="17.8">AH6</text>
<text x="53.4" y="16">SDMMC_D0</text>
<text x="53.4" y="17.8">SDMMC_D1</text>
<text x="115.1" y="12.5">SDMMC_D0</text>
<text x="115.1" y="17.8">SDMMC_D3</text>
<text x="115.1" y="16">SDMMC_D2</text>
<text x="115.1" y="14.3">SDMMC_D1</text>
<text x="152.9" y="16">SDMMC_CLK</text>
<text x="152.9" y="12.5">SDMMC_CMD</text>
<text x="256" y="12.5">3</text>
<text x="256" y="14.3">4</text>
<text x="256" y="16">5</text>
<text x="256" y="17.8">6</text>
<text x="258.7" y="13.3">CMD</text>
<text x="258.7" y="15">VDD</text>
<text x="258.7" y="16.8">CLK</text>
<text x="17.5" y="23.8">JTAG_TDO/SDMMC0_CLKOUT/GPIO6_C4_D</text>
<text x="19.2" y="18.5">JTAG_TRSTN/SDMMC0_D1/GPIO6_C1_U</text>
<text x="20.9" y="20.3">JTAG_TDI/SDMMC0_D2/GPIO6_C2_U</text>
<text x="20.9" y="22.1">JTAG_TCK/SDMMC0_D3/GPIO6_C3_U</text>
<text x="47.2" y="19.6">AD8</text>
<text x="47.2" y="21.3">AB9</text>
<text x="47.2" y="23.1">AG6</text>
<text x="53.4" y="21.3">SDMMC_D3</text>
<text x="53.4" y="23.1">SDMMC_CLK</text>
<text x="53.4" y="19.6">SDMMC_D2</text>
<text x="115.1" y="19.6">SDMMC_CMD</text>
<text x="115.9" y="21.5">SDMMC_DET</text>
<text x="152.9" y="19.6">SDMMC_D0</text>
<text x="152.9" y="21.3">SDMMC_D1</text>
<text x="256" y="19.6">7</text>
<text x="256" y="21.3">8</text>
<text x="256" y="23.1">9</text>
<text x="258.7" y="18.5">VSS</text>
<text x="258.7" y="20.3">DATA0</text>
<text x="258.7" y="22.1">DATA1</text>
<text x="258.7" y="23.8">CD</text>
<text x="27.7" y="25.6">SDMMC0_CMD/GPIO6_C5_U</text>
<text x="27.7" y="27.3">SDMMC0_DET/GPIO6_C6_U</text>
<text x="47.2" y="24.8">AC8</text>
<text x="47.2" y="26.6">AH5</text>
<text x="53.4" y="24.8">SDMMC_CMD</text>
<text x="53.4" y="26.6">SDMMC_DET</text>
<text x="255.2" y="24.8">10</text>
<text x="255.2" y="26.6">11</text>
<text x="255.2" y="28.4">12</text>
<text x="258.7" y="25.6">G1</text>
<text x="258.7" y="27.3">G2</text>
<text x="258.7" y="29.1">G3</text>
<text x="37" y="32.6">SDMMC0_VDD</text>
<text x="47.2" y="31.9">AC9</text>
<text x="62.7" y="32.6">VCCIO_SD</text>
<text x="106.4" y="31">VCC_IO</text>
<text x="118.6" y="35.4">2</text>
<text x="124.8" y="35.4">3</text>
<text x="255.2" y="30.1">13</text>
<text x="258.7" y="30.9">G4</text>
<text x="120.4" y="40.7" transform="rotate(-90 120.4 40.7)">1</text>
<text x="81.6" y="46">SDMMC_PWR</text>
<text x="32.3" y="49.5">SDMMC_PWR</text>
<text x="48.1" y="49.7">SDMMC_PWR</text>
<text x="16.5" y="64.3">FLASH0_D0/EMMC_D0/GPIO3_A0_U</text>
<text x="41.9" y="63.6">AE3</text>
<text x="41.9" y="65.4">AD3</text>
<text x="48.1" y="65.4">FLASH0_D1</text>
<text x="48.1" y="63.6">FLASH0_D0</text>
<text x="16.5" y="66.1">FLASH0_D1/EMMC_D1/GPIO3_A1_U</text>
<text x="16.5" y="67.9">FLASH0_D2/EMMC_D2/GPIO3_A2_U</text>
<text x="16.5" y="69.6">FLASH0_D3/EMMC_D3/GPIO3_A3_U</text>
<text x="16.5" y="71.4">FLASH0_D4/EMMC_D4/GPIO3_A4_U</text>
<text x="41.9" y="67.1">AF3</text>
<text x="41.9" y="68.9">AF1</text>
<text x="41.9" y="70.7">AF2</text>
<text x="48.1" y="70.7">FLASH0_D4</text>
<text x="48.1" y="68.9">FLASH0_D3</text>
<text x="48.1" y="67.1">FLASH0_D2</text>
<text x="16.5" y="73.2">FLASH0_D5/EMMC_D5/GPIO3_A5_U</text>
<text x="16.5" y="74.9">FLASH0_D6/EMMC_D6/GPIO3_A6_U</text>
<text x="16.5" y="76.7">FLASH0_D7/EMMC_D7/GPIO3_A7_U</text>
<text x="41.9" y="72.4">AG3</text>
<text x="41.9" y="74.2">AG1</text>
<text x="41.9" y="75.9">AG2</text>
<text x="48.1" y="75.9">FLASH0_D7</text>
<text x="48.1" y="74.2">FLASH0_D6</text>
<text x="48.1" y="72.4">FLASH0_D5</text>
<text x="14" y="82">FLASH0_WP/EMMC_PWREN/GPIO3_B1_D</text>
<text x="22.4" y="80.2">FLASH0_RDY/GPIO3_B0_U</text>
<text x="22.4" y="83.7">FLASH0_RDN/GPIO3_B2_U</text>
<text x="41.9" y="79.5">AH2</text>
<text x="41.9" y="81.2">AH1</text>
<text x="41.9" y="83">Y6</text>
<text x="48.1" y="81.2">FLASH0_WP/EMMC_PWREN</text>
<text x="22.4" y="85.5">FLASH0_ALE/GPIO3_B3_D</text>
<text x="22.4" y="87.2">FLASH0_CLE/GPIO3_B4_D</text>
<text x="22.4" y="89">FLASH0_WRN/GPIO3_B5_U</text>
<text x="41.9" y="84.8">AF4</text>
<text x="41.9" y="86.5">AH3</text>
<text x="41.9" y="88.3">AG4</text>
<text x="14" y="94.3">FLASH0_CSN2/EMMC_CMD/GPIO3_C0_U</text>
<text x="21.6" y="90.8">FLASH0_CSN0/GPIO3_B6_U</text>
<text x="21.6" y="92.5">FLASH0_CSN1/GPIO3_B7_U</text>
<text x="41.9" y="90">AC5</text>
<text x="41.9" y="91.8">AD4</text>
<text x="41.9" y="93.6">AC4</text>
<text x="41.9" y="95.3">Y7</text>
<text x="48.1" y="93.6">FLASH0_CS2/EMMC_CMD</text>
<text x="10.6" y="96.1">FLASH0_CSN3/EMMC_RSTNOUT/GPIO3_C1_U</text>
<text x="12.3" y="97.8">FLASH0_DQS/EMMC_CLKOUT/GPIO3_C2_D</text>
<text x="15.7" y="99.6">FLASH0_VOLTAGE_SEL/GPIO3_C3_D</text>
<text x="41.9" y="97.1">AB6</text>
<text x="41.9" y="98.8">Y8</text>
<text x="48.1" y="97.1">FALSH0_DQS/EMMC_CLKO</text>
<text x="31.7" y="104.9">FLASH0_VDD</text>
<text x="41.9" y="104.1">Y9</text>
<text x="27.3" y="125.4">VCC_FLASH</text>
<text x="216.2" y="131.4">VCC_FLASH</text>
<text x="181.6" y="133.7">VCC_FLASH</text>
<text x="233.1" y="135.8">1</text>
<text x="233.1" y="137.6">2</text>
<text x="241" y="137.6">7</text>
<text x="241" y="135.8">8</text>
<text x="247.2" y="135.8">FLASH0_D4</text>
<text x="247.2" y="137.6">FLASH0_D5</text>
<text x="18.7" y="142">VCC_IO</text>
<text x="59.4" y="140.3">VCC_FLASH</text>
<text x="80.5" y="141.6">FALSH0_DQS/EMMC_CLKO</text>
<text x="107.8" y="142.4">1</text>
<text x="133.4" y="143.4">FLASH0_D3</text>
<text x="133.4" y="141.6">FLASH0_D2</text>
<text x="133.4" y="139.9">FLASH0_D1</text>
<text x="133.4" y="138.1">FLASH0_D0</text>
<text x="155.3" y="143.4">J2</text>
<text x="155.3" y="138.1">H3</text>
<text x="155.3" y="139.9">H4</text>
<text x="155.3" y="141.6">H5</text>
<text x="158.7" y="138.9">DATA0</text>
<text x="158.7" y="140.6">DATA1</text>
<text x="158.7" y="142.4">DATA2</text>
<text x="171.2" y="142.4">VCCQ</text>
<text x="171.2" y="140.6">VCCQ</text>
<text x="171.2" y="138.9">VCCQ</text>
<text x="176.4" y="141.6">Y4</text>
<text x="176.4" y="139.9">AA3</text>
<text x="176.4" y="138.1">AA5</text>
<text x="176.4" y="143.4">W4</text>
<text x="233.1" y="139.4">3</text>
<text x="233.1" y="141.1">4</text>
<text x="241" y="139.4">6</text>
<text x="241" y="141.1">5</text>
<text x="247.2" y="141.1">FLASH0_D7</text>
<text x="247.2" y="139.4">FLASH0_D6</text>
<text x="107.8" y="144.1">1</text>
<text x="133.4" y="145.2">FLASH0_D4</text>
<text x="133.4" y="148.7">FLASH0_D6</text>
<text x="133.4" y="146.9">FLASH0_D5</text>
<text x="155.3" y="145.2">J3</text>
<text x="155.3" y="146.9">J4</text>
<text x="155.3" y="148.7">J5</text>
<text x="158.7" y="144.1">DATA3</text>
<text x="158.7" y="145.9">DATA4</text>
<text x="158.7" y="147.7">DATA5</text>
<text x="158.7" y="149.4">DATA6</text>
<text x="171.2" y="145.9">VCCQ</text>
<text x="171.2" y="144.1">VCCQ</text>
<text x="172.1" y="149.4">VCC</text>
<text x="176.4" y="148.7">U9</text>
<text x="176.4" y="145.2">K6</text>
<text x="189.8" y="148.9">VCC_IO</text>
<text x="233.1" y="144.7">1</text>
<text x="233.1" y="146.4">2</text>
<text x="233.1" y="148.2">3</text>
<text x="233.1" y="149.9">4</text>
<text x="241" y="148.2">6</text>
<text x="241" y="146.4">7</text>
<text x="241" y="144.7">8</text>
<text x="241" y="149.9">5</text>
<text x="247.2" y="149.9">FLASH0_D3</text>
<text x="247.2" y="148.2">FLASH0_D2</text>
<text x="247.2" y="146.4">FLASH0_D1</text>
<text x="247.2" y="144.7">FLASH0_D0</text>
<text x="37.6" y="153.5">1</text>
<text x="40.2" y="154.2">IN</text>
<text x="45.7" y="154.2">FB/OUT</text>
<text x="52.5" y="153.5">5</text>
<text x="133.4" y="154">FLASH0_CS2/EMMC_CMD</text>
<text x="133.4" y="150.5">FLASH0_D7</text>
<text x="155.3" y="150.5">J6</text>
<text x="155.3" y="154">W5</text>
<text x="158.7" y="151.2">DATA7</text>
<text x="158.7" y="154.7">CMD</text>
<text x="172.1" y="154.7">VCC</text>
<text x="172.1" y="153">VCC</text>
<text x="172.1" y="151.2">VCC</text>
<text x="176.4" y="154">M6</text>
<text x="176.4" y="152.2">N5</text>
<text x="176.4" y="150.5">T10</text>
<text x="37.6" y="157">2</text>
<text x="37.6" y="160.5">3</text>
<text x="40.2" y="157.7">GND</text>
<text x="40.2" y="161.2">SHDN</text>
<text x="49.1" y="161.2">BP</text>
<text x="52.5" y="160.5">4</text>
<text x="91.1" y="157.5">FALSH0_DQS/EMMC_CLKO</text>
<text x="129.3" y="161">FLASH0_WP/EMMC_PWREN</text>
<text x="155.3" y="161">U5</text>
<text x="155.3" y="157.5">W6</text>
<text x="158.7" y="161.8">RST_N</text>
<text x="158.7" y="158.2">CLK</text>
<text x="172.1" y="160">VSS</text>
<text x="172.1" y="158.2">VSS</text>
<text x="172.1" y="161.8">VSS</text>
<text x="176.4" y="159.3">R10</text>
<text x="176.4" y="157.5">U8</text>
<text x="176.4" y="161">P5</text>
<text x="247.2" y="157">FLASH0_CS2/EMMC_CMD</text>
<text x="155.3" y="164.6">K2</text>
<text x="158.7" y="165.3">VDDI</text>
<text x="171.2" y="167">VSSQ</text>
<text x="172.1" y="163.5">VSS</text>
<text x="176.4" y="162.8">M7</text>
<text x="176.4" y="166.3">AA6</text>
<text x="3.2" y="169.5">VCC_IO</text>
<text x="171.2" y="172.3">VSSQ</text>
<text x="171.2" y="170.6">VSSQ</text>
<text x="171.2" y="168.8">VSSQ</text>
<text x="176.4" y="171.6">Y2</text>
<text x="176.4" y="169.8">Y5</text>
<text x="176.4" y="168.1">AA4</text>
<text x="176.4" y="173.4">K4</text>
<text x="80.3" y="179">VCC_IO</text>
<text x="101.7" y="179">VCC_FLASH</text>
<text x="171.2" y="174.1">VSSQ</text>
</g>
<g font-size="1.5" fill="#f0f">
<text x="257.8" y="6.7">J4</text>
<text x="99.2" y="21.2">10K</text>
<text x="98.8" y="50.8">100K R0402</text>
<text x="39.3" y="163.5">TT8112-18</text>
<text x="142.9" y="166.9">100K</text>
<text x="164.9" y="179.9">EMMC</text>
</g>
<g font-size="1.5">
<text x="74.9" y="12.7">VCC_SD</text>
<text x="152.9" y="23.1">SDMMC_DET</text>
<text x="56.9" y="104.3">VCC_FLASH</text>
</g>
</svg>
